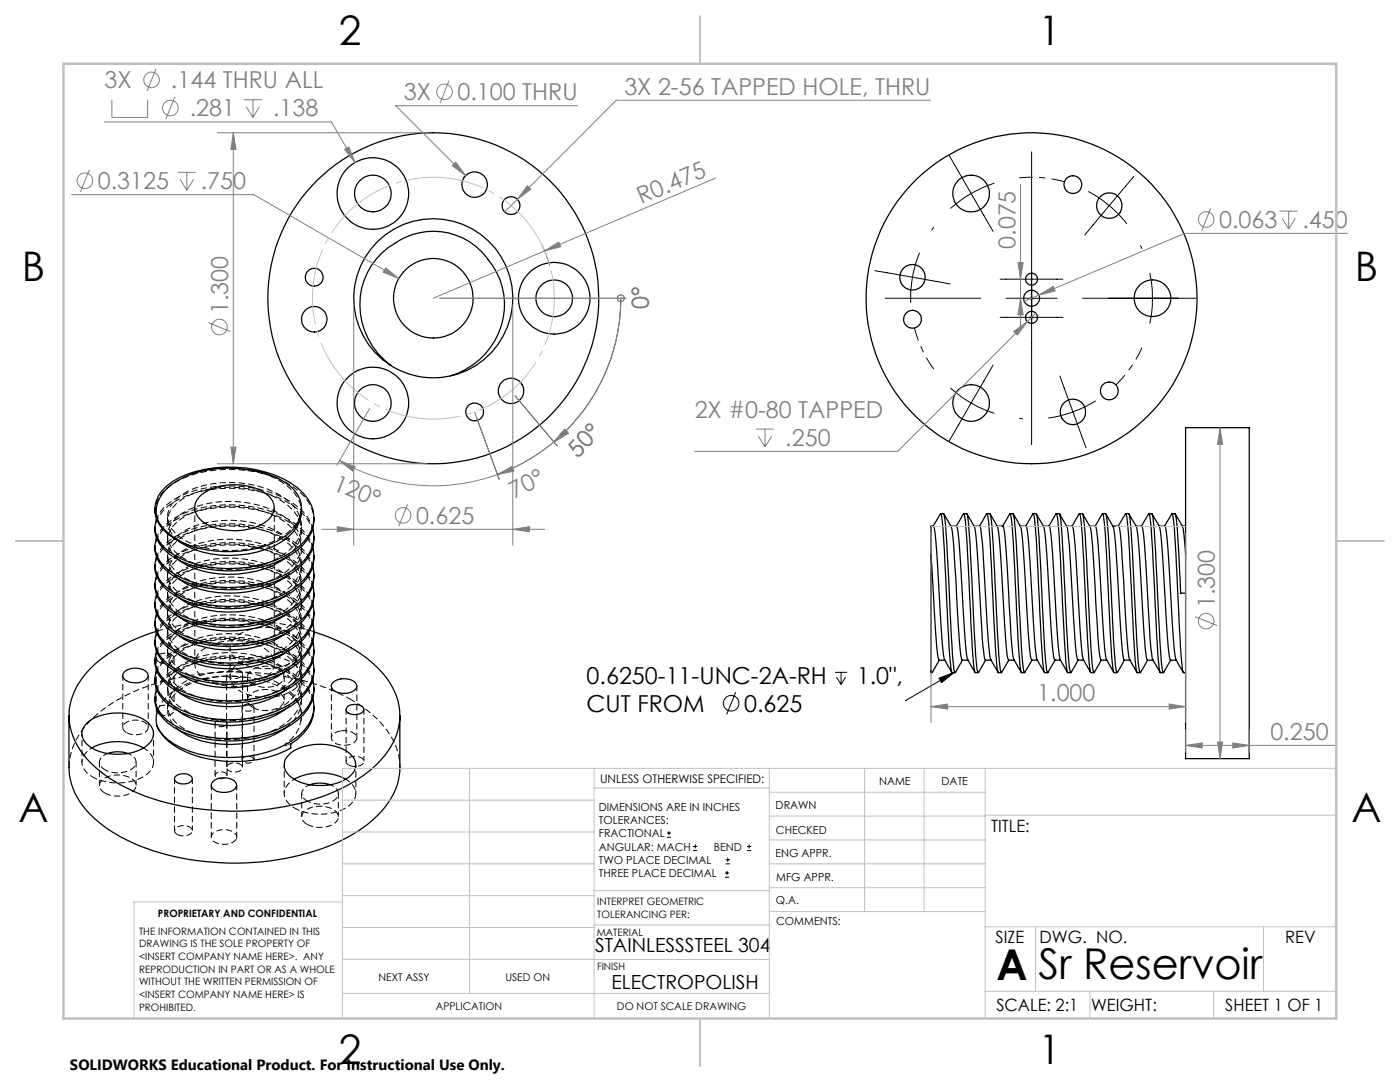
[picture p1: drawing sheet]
<svg xmlns="http://www.w3.org/2000/svg" width="279mm" height="216mm" viewBox="0 0 279 216" stroke-linecap="round" stroke-linejoin="round" font-family="sans-serif">
<g fill="none" stroke="#000" stroke-width=".25">
<path d="M76.1 50.6a15.1 15.1 0 0 1 12-4.4 13.8 13.8 0 0 1 10.3 6.9 14.6 14.6 0 0 1-10.7 22.3 16 16 0 0 1-9.7-2.5 14.8 14.8 0 0 1-1.9-22.3zM78 72.9a15.9 15.9 0 0 1-2.4-25 15.9 15.9 0 0 1 24.8 4.1 15.9 15.9 0 0 1-10.3 22.9M39.9 99.1a11.2 11.2 0 0 1 10.2-1.9 5.9 5.9 0 0 1 4.5 3.5 3.4 3.4 0 0 1-2.1 3.8 12 12 0 0 1-12.3-.6 3.1 3.1 0 0 1-.3-4.8zM236.6 85.3h12.7v66.1h-12.7zM30.9 101.4v.5M30.9 105.2v.5M30.9 109v.5M30.9 112.7v.5M30.9 116.5v.5M30.9 101.9a6.7 6.7 0 0 0 3.8 5.6l1.5 .7 2.1 .8M31.3 103.3a5.5 5.5 0 0 1 2-6.3 20.1 20.1 0 0 1 13.7-3.8 22.3 22.3 0 0 1 12.4 4.1 7.2 7.2 0 0 1 2.8 8.4 11.9 11.9 0 0 1-7 6 25.5 25.5 0 0 1-19-.2 9.5 9.5 0 0 1-4.9-4.4 4.8 4.8 0 0 1-.1-3.5M31.3 103.3a6.4 6.4 0 0 1 3.1-6.7 21.4 21.4 0 0 1 15.8-2.8 14.1 14.1 0 0 1 8.7 4.2 5.9 5.9 0 0 1-.8 8 17.2 17.2 0 0 1-10.1 4 26 26 0 0 1-9.7-1"/>
<path d="M31.3 103.3a11.1 11.1 0 0 0 7 5.7M56.9 111.4a19.9 19.9 0 0 1-15 2.9 14.1 14.1 0 0 1-6.2-2.6M56.9 115.1a20.7 20.7 0 0 1-19.9 1.3l-1.3-.9M57 118.9a20.7 20.7 0 0 1-20.1 1.2l-1.3-.9M60.2 101.3v.4a6.4 6.4 0 0 1-2.7 5.5 19.7 19.7 0 0 1-15.4 3.3 14.4 14.4 0 0 1-6.4-2.5M62.4 116.8a6.9 6.9 0 0 1-2.8 7.4 21.7 21.7 0 0 1-14.2 4.3 20 20 0 0 1-11.9-3.5 5.5 5.5 0 0 1-2.3-6.3M62.4 113a6.9 6.9 0 0 1-2.8 7.4 22 22 0 0 1-14.2 4.4 21.7 21.7 0 0 1-10.7-2.7 7.7 7.7 0 0 1-3.7-4.8l-.1-1.1 .3-1.3M62.4 109.2a6.6 6.6 0 0 1-1.7 6.4 19.4 19.4 0 0 1-13.3 5.3 22.2 22.2 0 0 1-12.7-2.6 7.5 7.5 0 0 1-3.7-4.8l-.1-1.1 .3-1.3M62.4 105.4a6.5 6.5 0 0 1-1.7 6.4 19.4 19.4 0 0 1-13.3 5.4 20.6 20.6 0 0 1-13.9-3.5 5.6 5.6 0 0 1-2.3-6.3M62.7 118.4a6.9 6.9 0 0 1-2.2 5.4 20 20 0 0 1-13.1 5.1 20.6 20.6 0 0 1-13.9-3.5 6.3 6.3 0 0 1-2.6-4.6M62.7 114.7a6.9 6.9 0 0 1-2.2 5.4 20 20 0 0 1-13.1 5.1 20.6 20.6 0 0 1-13.9-3.5 6.3 6.3 0 0 1-2.6-4.7M62.7 110.9a6.9 6.9 0 0 1-2.2 5.4 18.4 18.4 0 0 1-11 4.9 23.1 23.1 0 0 1-14.8-2.5 6.6 6.6 0 0 1-3.8-5.5"/>
<path d="M62.7 107.1a6.9 6.9 0 0 1-2.2 5.4 18.4 18.4 0 0 1-11 4.9 23.4 23.4 0 0 1-14.8-2.4 6.7 6.7 0 0 1-3.8-5.5M62.7 103.3a6.9 6.9 0 0 1-2.2 5.4 18.4 18.4 0 0 1-11 5 23.4 23.4 0 0 1-14.8-2.5 6.7 6.7 0 0 1-3.8-5.5M185.8 110.7l.7 11.5a68.9 68.9 0 0 0 .8 9.4l.1 .1M185.8 110.7v23.1M186.2 105l1.5-2.5 .1 .1a185.1 185.1 0 0 1 1.1 17.3l.3 5.9a53.5 53.5 0 0 0 .8 8.4h.6M186.3 105l.1 .1a197.4 197.4 0 0 1 1.3 18.9 39 39 0 0 0 .8 7.7l1.5 2.5M186.3 105h-.5v5.7M187.7 102.5h.6M188.3 102.5a79.7 79.7 0 0 1 1 11.8l.5 11.5a45.4 45.4 0 0 0 .8 8.4h.1M188.3 102.6a8.6 8.6 0 0 1 1.7 3l.4 4.1 .7 12.6a63.9 63.9 0 0 0 .8 9.3l1.3 .1M189.8 105h1.1a35 35 0 0 1 .8 8l.6 9.3a56.6 56.6 0 0 0 .8 9.4l1.5 2.5M190.9 105l1.4-2.5 .4 2 .3 4 .9 17.3a45.4 45.4 0 0 0 .7 8.4h.6"/>
<path d="M192.3 102.5h.6M192.9 102.5a79.7 79.7 0 0 1 1 11.8l.5 11.5a45.4 45.4 0 0 0 .8 8.4h.1M193 102.6l.7 1.2a5.1 5.1 0 0 1 1.1 3.5l1 15.2a56.5 56.5 0 0 0 .8 9.2h1.2M194.4 105h1.1a1.38 1.38 0 0 1 .3 1.3l.4 3.6 .7 12.6a53.9 53.9 0 0 0 .9 9.2l1.4 2.5M195.5 105l1.5-2.5 .3 2 .3 4 .9 17.3a46.7 46.7 0 0 0 .7 8.4h.7l1.4-2.5h1.1M197 102.5h.5M197.5 102.5h.1a79.7 79.7 0 0 1 .9 11.8l.5 11.5a45.4 45.4 0 0 0 .8 8.4h.1M197.6 102.6l.7 1.2a5.4 5.4 0 0 1 1.1 3.6l1 15.3a56.2 56.2 0 0 0 .8 9h.1M199 105h1.1l1.5-2.5 .4 2 .2 4a498.2 498.2 0 0 0 1.5 25.5l.1 .2h.7M200.1 105h.1a74 74 0 0 1 1 12l.3 5.7a47.1 47.1 0 0 0 .9 9l1.4 2.5M201.6 102.5h.5M202.1 102.5h.1a79.7 79.7 0 0 1 .9 11.8l.6 11.5a45.4 45.4 0 0 0 .7 8.4h.1"/>
<path d="M202.2 102.6l.8 1.2a5.6 5.6 0 0 1 1 3.7l1 15.3a53.4 53.4 0 0 0 .8 8.9h.1M203.6 105h1.2M204.7 105l1.5-2.5a45.7 45.7 0 0 1 .8 9.5l.7 13.8a37.4 37.4 0 0 0 .8 8.4h.6M204.8 105a78.5 78.5 0 0 1 1 12.2l.4 5.6a61 61 0 0 0 .8 8.9l1.5 2.5M206.2 102.5h.6M206.8 102.5a79.7 79.7 0 0 1 1 11.8l.5 11.5a53.5 53.5 0 0 0 .7 8.4h.1M206.8 102.6l.7 1.2a5.6 5.6 0 0 1 1.2 3.8l.9 15.4a49.2 49.2 0 0 0 .9 8.7M208.2 105h1.1l1.5-2.5a65.3 65.3 0 0 1 .9 11.4l.6 11.9a37.4 37.4 0 0 0 .8 8.4h.6M209.4 105a83.2 83.2 0 0 1 1.1 12.3l.3 5.7a56 56 0 0 0 .8 8.7l1.4 2.5M210.8 102.5h.6M211.4 102.5a75.4 75.4 0 0 1 .9 11.8l.6 11.5a53.5 53.5 0 0 0 .7 8.4h.1M211.5 102.6l.7 1.2a4.1 4.1 0 0 1 1 2.8l1 16.6a39.8 39.8 0 0 0 .9 8.5"/>
<path d="M212.9 105h1.1M214 105l1.4-2.5a65.3 65.3 0 0 1 1 11.4l.6 11.9a37.4 37.4 0 0 0 .7 8.4h.6M214 105a88 88 0 0 1 1.1 12.5l.3 5.7a51.4 51.4 0 0 0 .8 8.5l1.5 2.5M215.4 102.5h.6M216 102.5a39.2 39.2 0 0 1 .8 8l.7 15.3a53.5 53.5 0 0 0 .8 8.4h.1M216.1 102.6l.7 1.2a4.6 4.6 0 0 1 1 3l1.1 16.5a40.5 40.5 0 0 0 .8 8.4M217.5 105h1.1M218.6 105l1.4-2.5a32.6 32.6 0 0 1 .8 7.7l.7 15.6a45.4 45.4 0 0 0 .8 8.4h.6M218.6 105a29.2 29.2 0 0 1 .8 7.2l.6 11.1a47 47 0 0 0 .8 8.4l1.5 2.5M220 102.5h.6M220.6 102.5a39.2 39.2 0 0 1 .8 8l.7 15.3a53.5 53.5 0 0 0 .8 8.4h.1M220.7 102.6l.7 1.2a4.8 4.8 0 0 1 1.1 3l1 16.7a47.1 47.1 0 0 0 .8 8.2h.1"/>
<path d="M222.1 105h1.1M223.2 105l1.4-2.5a32.6 32.6 0 0 1 .8 7.7l.8 15.6a45.4 45.4 0 0 0 .7 8.4h.6M223.2 105l.1 .1a92.7 92.7 0 0 1 1 12.8l.3 5.6a45.7 45.7 0 0 0 .9 8.2l1.4 2.5M224.6 102.5h.6M226.7 105h1.1l1.5-2.5 .1 .1a267.8 267.8 0 0 1 1.3 21.3l.1 1.9a45.4 45.4 0 0 0 .8 8.4h.6M227.8 105a2.74 2.74 0 0 1 .4 1.9l1 14.9a60.9 60.9 0 0 0 .9 9.9l1.4 2.5M229.3 102.5h.6M229.9 102.5a39.2 39.2 0 0 1 .7 8l.8 15.3a42.6 42.6 0 0 0 .7 8.4h.1M229.9 102.6l.7 1.2a4.9 4.9 0 0 1 1.1 3.2l1 15a74.1 74.1 0 0 0 .8 9.6l.1 .1h1.1M231.4 105l1.2 .1a167.9 167.9 0 0 1 1.2 16.9 66.7 66.7 0 0 0 .9 9.7l1.4 2.5M232.4 105l1.5-2.5 .1 .1a185.1 185.1 0 0 1 1.1 17.3l.3 5.9a45.4 45.4 0 0 0 .8 8.4h.4M233.9 102.5h.6"/>
<path d="M234.5 102.5a39.2 39.2 0 0 1 .8 8l.3 7.9h1M234.5 102.6l.8 1.2a5.1 5.1 0 0 1 1 3.3l.3 3.6M236 105h.6M24.8 134.1a3.5 3.5 0 0 1 4.6 .2 1.33 1.33 0 0 1-1.2 1.8 3.2 3.2 0 0 1-3.6-1l-.1-.5zM30.9 120.3v.5M30.9 124.1v.4M30.9 127.8v.5M30.9 131.6v.5M30.9 135.4v.5M30.9 139.1v.5M31.2 126a30.7 30.7 0 0 0-14.1 8.4 12.3 12.3 0 0 0 .2 17 32 32 0 0 0 16 8.8 53.9 53.9 0 0 0 33.5-2.3 23.1 23.1 0 0 0 11.7-9.7 12.2 12.2 0 0 0-2.6-14.4 30.2 30.2 0 0 0-13.2-7.7M56.9 137.8a20.5 20.5 0 0 1-17.7 2.1l-1.5-.6-2-1.2"/>
<path d="M56.9 134a20.7 20.7 0 0 1-17.6 2.2l-1.5-.6-2.1-1.2M57 130.2a20.5 20.5 0 0 1-17.6 2.3l-1.5-.6-2.2-1.3M57 126.4a20.4 20.4 0 0 1-20.3 1.1l-1.1-.7M57 122.6a20.1 20.1 0 0 1-15.6 2.9 14.1 14.1 0 0 1-5.8-2.5M62.4 139.4a6.5 6.5 0 0 1-1.7 6.3 19.4 19.4 0 0 1-13.3 5.4 20.6 20.6 0 0 1-13.9-3.5l-.9-.9-1.3-1.9M62.4 135.6a6.5 6.5 0 0 1-1.7 6.4 18.1 18.1 0 0 1-11.2 5.1 23.1 23.1 0 0 1-14.8-2.4 6.6 6.6 0 0 1-3.8-5.9l.3-1.3M62.4 131.8a6.5 6.5 0 0 1-1.7 6.4 18.1 18.1 0 0 1-11.2 5.2 23.1 23.1 0 0 1-14.8-2.5 6.6 6.6 0 0 1-3.8-5.9l.3-1.3M62.4 128.1a6.5 6.5 0 0 1-1.7 6.3 18.1 18.1 0 0 1-11.2 5.2 23.4 23.4 0 0 1-14.8-2.4 6.7 6.7 0 0 1-3.8-5.9l.3-1.3M62.4 124.3a6.9 6.9 0 0 1-2.8 7.4 20.8 20.8 0 0 1-12.2 4.3 23 23 0 0 1-12.7-2.6 6.7 6.7 0 0 1-3.8-5.9l.3-1.3M62.4 120.5a6.9 6.9 0 0 1-2.8 7.5 20.8 20.8 0 0 1-12.2 4.3 23 23 0 0 1-12.7-2.7 7.7 7.7 0 0 1-3.7-4.8l-.1-1 .3-1.4M62.7 137.3a6.9 6.9 0 0 1-2.2 5.4 18.4 18.4 0 0 1-11 4.9 23.4 23.4 0 0 1-14.8-2.4 6.7 6.7 0 0 1-3.8-5.6M62.7 133.5a6.9 6.9 0 0 1-2.2 5.4 18.4 18.4 0 0 1-11 4.9 23.4 23.4 0 0 1-14.8-2.4 6.7 6.7 0 0 1-3.8-5.5"/>
<path d="M62.7 129.7a6.8 6.8 0 0 1-2.2 5.4 18.4 18.4 0 0 1-11 5 23.4 23.4 0 0 1-14.8-2.5 6.7 6.7 0 0 1-3.8-5.5M62.7 125.9a6.9 6.9 0 0 1-2.2 5.5 20 20 0 0 1-13.1 5.1 23 23 0 0 1-12.7-2.7 6.7 6.7 0 0 1-3.8-5.5M62.7 122.2a6.9 6.9 0 0 1-2.2 5.4 20 20 0 0 1-13.1 5.1 21.2 21.2 0 0 1-13.9-3.5 6.3 6.3 0 0 1-2.6-4.7M66.3 136.3a3.5 3.5 0 0 1 4.7 0 1.21 1.21 0 0 1-1 1.8 3.3 3.3 0 0 1-3.7-.8 .83 .83 0 0 1 0-1zM185.8 133.8l.1 .4h.2M185.8 133.8v.4h.2M187.4 131.7h1.2M187.5 131.7l-1.4 2.5M192.1 131.7l-1.4 2.5M196.7 131.7l-1.4 2.5M205.9 131.7h1.1M206 131.7l-1.5 2.5"/>
<path d="M210.5 131.7h1.1M210.6 131.7l-1.5 2.5M216.3 131.7h-1.1l-1.5 2.5M219.7 131.7h1.2M219.8 131.7l-1.4 2.5M224.4 131.7h1.1M224.4 131.7l-1.4 2.5M229 131.7a37.2 37.2 0 0 1-.9-8.1l-.5-9.3a62.4 62.4 0 0 0-.8-9.2l-1.6-2.6a39.2 39.2 0 0 1 .8 8l.8 15.3a42.6 42.6 0 0 0 .7 8.4h.1M229 131.7h1.1M229 131.7l-1.4 2.5M233.6 131.7l-1.4 2.5M13.8 142.8v10.3a13.8 13.8 0 0 0 5.1 10.3 36.5 36.5 0 0 0 17.4 7.8 52.7 52.7 0 0 0 31.8-3.5 21.6 21.6 0 0 0 10.8-10l.6-1.9 .3-1.8v-11.2"/>
<path d="M17.1 144.5a9.6 9.6 0 0 1 8.2-2.1 6.2 6.2 0 0 1 5.3 3.3 3.2 3.2 0 0 1-2.1 3.6 11 11 0 0 1-10.6-.3 2.85 2.85 0 0 1-.8-4.5zM18.3 149.3a11 11 0 0 1 10.3 0M21.5 150.4a5.9 5.9 0 0 1 4 0M31.5 141.7a4.8 4.8 0 0 0-.2 3.1M35 154.9a2.41 2.41 0 0 1 3.3 .3 1.26 1.26 0 0 1-1.6 1.2 1.55 1.55 0 0 1-1.9-1.1zM42.5 155.9a3.5 3.5 0 0 1 4.5 .1 1.15 1.15 0 0 1-.9 1.9 3.5 3.5 0 0 1-3.8-.7 .92 .92 0 0 1 .2-1.3zM56.9 145.3a20.6 20.6 0 0 1-19.5 1.5l-1.7-1.1M56.9 141.5a20.5 20.5 0 0 1-17.9 2.2l-1.5-.6-1.8-1.2M57.9 150.4a10.5 10.5 0 0 1 12 0 2.85 2.85 0 0 1-.5 4.8 10.8 10.8 0 0 1-11.1 0 2.85 2.85 0 0 1-.4-4.8zM58.7 155.5a11 11 0 0 1 10.3 0M61.8 156.6a5.9 5.9 0 0 1 4.1 0M62.7 141a6.9 6.9 0 0 1-2.2 5.4l-1.1 1.1-1.4 .9v.9a25 25 0 0 1-22.4 0 9.4 9.4 0 0 1-4.3-4.5"/>
<path d="M69.3 141.1a2.41 2.41 0 0 1 3.3 .2v.2a1.65 1.65 0 0 1-2 1.1l-1-.3a.75 .75 0 0 1-.3-1.2z"/>
<circle cx="74.4" cy="38.6" r="3.7"/>
<circle cx="74.4" cy="38.6" r="7.1"/>
<circle cx="94.7" cy="36.8" r="2.55"/>
<circle cx="193.8" cy="38.6" r="3.7"/>
<circle cx="214.1" cy="36.8" r="1.77"/>
<circle cx="62.7" cy="55.3" r="1.77"/>
<circle cx="86.5" cy="59.5" r="7.9"/>
<circle cx="86.5" cy="59.5" r="33"/>
<circle cx="102" cy="41" r="1.78"/>
<circle cx="110.6" cy="59.5" r="3.7"/>
<circle cx="110.6" cy="59.5" r="7.1"/>
<circle cx="182.1" cy="55.3" r="2.54"/>
<circle cx="205.9" cy="55.7" r="1.2"/>
<circle cx="205.9" cy="59.5" r="33"/>
<circle cx="205.9" cy="59.5" r="1.58"/>
<circle cx="221.4" cy="41" r="2.54"/>
<circle cx="230" cy="59.5" r="3.7"/>
<circle cx="62.7" cy="63.7" r="2.54"/>
<circle cx="102" cy="78" r="2.54"/>
<circle cx="182.1" cy="63.7" r="1.78"/>
<circle cx="205.9" cy="63.3" r="1.2"/>
<circle cx="221.4" cy="78" r="1.77"/>
<circle cx="74.4" cy="80.4" r="3.7"/>
<circle cx="74.4" cy="80.4" r="7.1"/>
<circle cx="94.7" cy="82.2" r="1.78"/>
<circle cx="193.8" cy="80.4" r="3.7"/>
<circle cx="214.1" cy="82.2" r="2.55"/>
</g>
<g fill="none" stroke="#000" stroke-width=".2" stroke-dasharray="1.3 .6" stroke-dashoffset=".4" stroke-linecap="butt">
<path d="M62.4 116.7a10.4 10.4 0 0 0-5.9-6.1 25.3 25.3 0 0 0-20.6-.2 9 9 0 0 0-4.7 4.5M62.4 113a10.4 10.4 0 0 0-5.9-6.2 25.3 25.3 0 0 0-20.6-.2 9 9 0 0 0-4.7 4.5M62.4 109.2a10.4 10.4 0 0 0-5.9-6.2 25.3 25.3 0 0 0-20.6-.2 9 9 0 0 0-4.7 4.5M62.4 105.4a10.4 10.4 0 0 0-5.9-6.1 25.3 25.3 0 0 0-20.6-.3 9 9 0 0 0-4.7 4.6M47.9 133.8a.74 .74 0 0 1 .5 .9 .74 .74 0 0 1-.7 .5 1.97 1.97 0 0 1-2.5-.6 1.38 1.38 0 0 1 1.8-1l.9 .2M49.1 135.2a19.1 19.1 0 0 0-13 2.3 4.7 4.7 0 0 0-2.3 5.8l.5 1 1.4 1.4M62.4 139.4a10.4 10.4 0 0 0-5.9-6.2 25.3 25.3 0 0 0-20.6-.2 9 9 0 0 0-4.7 4.5M62.4 135.6a10.4 10.4 0 0 0-5.9-6.2 25.3 25.3 0 0 0-20.6-.2 9 9 0 0 0-4.7 4.5M62.4 131.8a10.4 10.4 0 0 0-5.9-6.2 25.3 25.3 0 0 0-20.6-.2 9 9 0 0 0-4.7 4.6M62.4 128.1a10.4 10.4 0 0 0-5.9-6.2 25.3 25.3 0 0 0-20.6-.2 9 9 0 0 0-4.7 4.5M62.4 124.3a10.4 10.4 0 0 0-5.9-6.2 25.3 25.3 0 0 0-20.6-.2 9 9 0 0 0-4.7 4.5M62.4 120.5a10.4 10.4 0 0 0-5.9-6.2 25.3 25.3 0 0 0-20.6-.2 9 9 0 0 0-4.7 4.6"/>
<path d="M47.9 152.5a.74 .74 0 0 1 .5 .8 .74 .74 0 0 1-.7 .6 1.97 1.97 0 0 1-2.5-.7 1.38 1.38 0 0 1 1.8-1l.9 .3"/>
</g>
<path d="M57 118.9a6.1 6.1 0 0 0 1.8-9.2 14.6 14.6 0 0 0-8.7-4.5 19.8 19.8 0 0 0-13.7 1.9 5.6 5.6 0 0 0-3 4.7 5.2 5.2 0 0 0 2.3 3.7M49.1 135.2a20.7 20.7 0 0 0-15 3.1 7.7 7.7 0 0 0-2.6 3.4M57 134a6.3 6.3 0 0 0 2.7-7.7 11.3 11.3 0 0 0-7.1-5.4 21 21 0 0 0-15.8 1 6.1 6.1 0 0 0-3.4 4.6 5 5 0 0 0 2.3 4.1M57 130.2a6.3 6.3 0 0 0 2.7-7.8 11.5 11.5 0 0 0-7.3-5.3 20.9 20.9 0 0 0-15.7 1.1 5.9 5.9 0 0 0-3.3 4.7 5.1 5.1 0 0 0 2.3 3.9M57 126.4a6.3 6.3 0 0 0 2.6-7.8 11.7 11.7 0 0 0-7.3-5.4 20.8 20.8 0 0 0-15.7 1.3 5.8 5.8 0 0 0-3.2 4.7 5.1 5.1 0 0 0 2.2 3.8M57.1 122.6a6.2 6.2 0 0 0 2.5-7.9 11.9 11.9 0 0 0-7.5-5.3 20.7 20.7 0 0 0-15.6 1.4 5.7 5.7 0 0 0-3.1 4.7 5.2 5.2 0 0 0 2.3 3.7M13.8 153.1a13.8 13.8 0 0 1 4.9-10 36.4 36.4 0 0 1 18.8-8.2 52.8 52.8 0 0 1 30.3 3.5l2.4 1.3" fill="none" stroke="#000" stroke-width=".2" stroke-dasharray="1.3 .6" stroke-dashoffset=".1" stroke-linecap="butt"/>
<g fill="none" stroke="#000" stroke-width=".2" stroke-dasharray="1.3 .6" stroke-linecap="butt">
<path d="M56.9 111.4a6.5 6.5 0 0 0 3-7.2 10.3 10.3 0 0 0-6.5-5.7 21.4 21.4 0 0 0-16 .5 6.8 6.8 0 0 0-3.9 4.4 4.7 4.7 0 0 0 2.2 4.6M56.9 115.1a6.6 6.6 0 0 0 3-7 10.1 10.1 0 0 0-6.4-5.7 21.5 21.5 0 0 0-15.9 .3 7 7 0 0 0-4.1 4.4 4.7 4.7 0 0 0 2.2 4.6M31.7 132.1a2.33 2.33 0 0 0 3-.5 1.35 1.35 0 0 0-1.7-1.3 1.45 1.45 0 0 0-1.8 1.2l.5 .6M55.4 133.4a5.2 5.2 0 0 0-5.7 .8 1.54 1.54 0 0 0 .8 2.3M56.9 137.7a6.4 6.4 0 0 0 2.9-7.5 11.1 11.1 0 0 0-7.1-5.5 21.1 21.1 0 0 0-15.8 .9 6.2 6.2 0 0 0-3.5 4.6 4.9 4.9 0 0 0 2.3 4.1M20.9 158.2a5.3 5.3 0 0 0 5.9-.5 1.56 1.56 0 0 0-.9-2.6 5.2 5.2 0 0 0-5.8 .9 1.54 1.54 0 0 0 .8 2.2M25.2 146.2a3.6 3.6 0 0 0 4.2-.5 1.26 1.26 0 0 0-1.1-1.8 3.3 3.3 0 0 0-3.7 .8 1.09 1.09 0 0 0 .6 1.5M31.7 142.5a2.33 2.33 0 0 0 3-.6 1.35 1.35 0 0 0-1.7-1.2 1.45 1.45 0 0 0-1.8 1.2l.5 .6M50.5 141.2a5.3 5.3 0 0 0 5.8-.6 1.56 1.56 0 0 0-.9-2.5 5.2 5.2 0 0 0-5.7 .8 1.54 1.54 0 0 0 .8 2.3M56.9 145.3a6.4 6.4 0 0 0 2.9-7.4 10.7 10.7 0 0 0-6.8-5.6 21.3 21.3 0 0 0-15.8 .8 6.5 6.5 0 0 0-3.7 4.5 4.8 4.8 0 0 0 2.2 4.3M56.9 141.5a6.4 6.4 0 0 0 2.9-7.4 10.9 10.9 0 0 0-6.9-5.6 21.2 21.2 0 0 0-15.8 .8 6.3 6.3 0 0 0-3.7 4.6 4.9 4.9 0 0 0 2.3 4.2M60 144.1a6.1 6.1 0 0 0-2.5-6.5 19.8 19.8 0 0 0-15.4-3.3 11.9 11.9 0 0 0-7.9 4 4.3 4.3 0 0 0 .9 5.9 15.7 15.7 0 0 0 10.9 3.4 18.9 18.9 0 0 0 11.6-3.8 5.9 5.9 0 0 0 .9-9 16.2 16.2 0 0 0-11-4.5 18.6 18.6 0 0 0-11.5 2.6 4.7 4.7 0 0 0-2.2 5.8 9.8 9.8 0 0 0 6.9 4.5 21.3 21.3 0 0 0 15.8-2.3 6.8 6.8 0 0 0 3.6-6.6 8.9 8.9 0 0 0-5.6-6.1 21.1 21.1 0 0 0-17.4 .2 6.3 6.3 0 0 0-3.7 4.6 5.2 5.2 0 0 0 3 4.7 20.1 20.1 0 0 0 15.5 1.5 12.1 12.1 0 0 0 7.6-5.3 5.7 5.7 0 0 0-1.2-6.8 18 18 0 0 0-13-4.4 16.6 16.6 0 0 0-9.5 2.8 4.5 4.5 0 0 0-1.3 6.8 12.9 12.9 0 0 0 8.2 3.8 20.6 20.6 0 0 0 14-2.9 6.4 6.4 0 0 0 3-7.8 11.3 11.3 0 0 0-7.1-5.5 21 21 0 0 0-15.8 1.1 6.1 6.1 0 0 0-3.4 4.6 5.4 5.4 0 0 0 3.2 4.7 20.6 20.6 0 0 0 20.2-.9 6.4 6.4 0 0 0 2.9-7.9 11.5 11.5 0 0 0-7.3-5.4 20.9 20.9 0 0 0-15.7 1.2 5.9 5.9 0 0 0-3.3 4.6 5.5 5.5 0 0 0 3.3 4.7 20.6 20.6 0 0 0 20.3-1.1 6.3 6.3 0 0 0 2.6-7.9 11.7 11.7 0 0 0-7.3-5.3 20.8 20.8 0 0 0-15.7 1.3 5.8 5.8 0 0 0-3.2 4.6 5.6 5.6 0 0 0 3.4 4.7 20.6 20.6 0 0 0 20.3-1.3 6.2 6.2 0 0 0 2.5-7.8 11.9 11.9 0 0 0-7.5-5.3 20.7 20.7 0 0 0-15.6 1.4 5.7 5.7 0 0 0-3.1 4.7 5.7 5.7 0 0 0 3.5 4.5 20.6 20.6 0 0 0 20.3-1.3 6.2 6.2 0 0 0 2.3-7.9 12.1 12.1 0 0 0-7.5-5.2 21.3 21.3 0 0 0-14.3 .8 7.2 7.2 0 0 0-4.2 4.4 4.8 4.8 0 0 0 2.3 4.8 19.2 19.2 0 0 0 15.3 2.1 13.3 13.3 0 0 0 8.1-5 5.8 5.8 0 0 0-1.5-7.9 19.5 19.5 0 0 0-15.3-3.6 12.4 12.4 0 0 0-8 3.9 4.2 4.2 0 0 0 .5 5.9 14.4 14.4 0 0 0 8.8 3.5 19.7 19.7 0 0 0 13.7-3.5 6.1 6.1 0 0 0 2-8 12.5 12.5 0 0 0-7.8-5.1 21.1 21.1 0 0 0-14.2 1 6.8 6.8 0 0 0-3.9 4.5 4.9 4.9 0 0 0 2.5 4.8 19.6 19.6 0 0 0 15.4 1.9 12.8 12.8 0 0 0 7.9-5.1l.7-1.5"/>
<path d="M60.2 142.8v-.1M68 145.8a1.73 1.73 0 0 0-1.8 1.6 2.99 2.99 0 0 0 3.8 1.1 1.21 1.21 0 0 0 1.1-.7 1.21 1.21 0 0 0-.3-1.3l-1-.6-1.8-.1M69.6 152.7a2.33 2.33 0 0 0 3-.6 1.35 1.35 0 0 0-1.7-1.2 1.45 1.45 0 0 0-1.8 1.2l.5 .6M35.4 166.5a2.33 2.33 0 0 0 3-.5 1.35 1.35 0 0 0-1.7-1.3 1.45 1.45 0 0 0-1.9 1.2l.6 .6M47.2 167.4a1.45 1.45 0 0 0-1.5-1.7 3 3 0 0 0-3.5 1.1 1.62 1.62 0 0 0 1.7 1.6 3.2 3.2 0 0 0 3.3-1M61.3 164.5a5.3 5.3 0 0 0 5.9-.6 1.56 1.56 0 0 0-.9-2.5 5.2 5.2 0 0 0-5.8 .8 1.54 1.54 0 0 0 .8 2.3"/>
</g>
<path d="M60.2 102.1a7.1 7.1 0 0 0-3.9-5.9 18.2 18.2 0 0 0-7.2-2.5M48 132.2a10.8 10.8 0 0 0 11-.6 2.85 2.85 0 0 0-.4-4.9 10.6 10.6 0 0 0-11.5 .4 2.85 2.85 0 0 0 .4 4.8l.5 .3M48 138a10.8 10.8 0 0 0 11-.7 2.85 2.85 0 0 0-.4-4.9 10.6 10.6 0 0 0-11.5 .4 2.85 2.85 0 0 0 .4 4.8l.5 .4M50.5 136.5a5.3 5.3 0 0 0 5.8-.5 1.55 1.55 0 0 0-.8-2.5M18.4 149.2a3 3 0 0 0-1.6 4.4l.7 .7 .9 .7M56.8 148.5l1.2 .7M56.8 148.5a7 7 0 0 0 3.2-4.4M58.7 155.5a3 3 0 0 0-1.5 4.3l.7 .8 .9 .7" fill="none" stroke="#000" stroke-width=".2" stroke-dasharray="1.3 .6" stroke-dashoffset=".7" stroke-linecap="butt"/>
<g fill="none" stroke="#000" stroke-width=".2" stroke-dasharray="1.3 .6" stroke-dashoffset=".6" stroke-linecap="butt">
<path d="M62.7 118.9a8.4 8.4 0 0 0-4.4-6.8 24.9 24.9 0 0 0-22.1-1.4 8.1 8.1 0 0 0-5.2 5.7v.6M62.7 115.1a8.4 8.4 0 0 0-4.4-6.8 24.9 24.9 0 0 0-22.1-1.4 8.1 8.1 0 0 0-5.2 5.8v.5M62.7 111.3a8.4 8.4 0 0 0-4.4-6.7 24.9 24.9 0 0 0-22.1-1.5 8.1 8.1 0 0 0-5.2 5.8v.5M62.7 107.6a8.4 8.4 0 0 0-4.4-6.8 24.9 24.9 0 0 0-22.1-1.4 8.1 8.1 0 0 0-5.2 5.7v.6M62.7 103.8a8.4 8.4 0 0 0-4.4-6.8 24.9 24.9 0 0 0-22.1-1.4 8.1 8.1 0 0 0-5.2 5.7v.6M41.2 135.6a12.2 12.2 0 0 0 11.9-.4 3.2 3.2 0 0 0 .1-5.5 11.8 11.8 0 0 0-12.9 .1 3.2 3.2 0 0 0 .4 5.5l.5 .3M45.9 129.3v5.7M60.2 135v-5.7M62.7 137.7a8.4 8.4 0 0 0-4.4-6.8 24.9 24.9 0 0 0-22.1-1.4 8.1 8.1 0 0 0-5.2 5.8v.5M62.7 133.9a8.4 8.4 0 0 0-4.4-6.7 24.9 24.9 0 0 0-22.1-1.4 8.1 8.1 0 0 0-5.2 5.7v.6M62.7 130.2a8.4 8.4 0 0 0-4.4-6.8 24.9 24.9 0 0 0-22.1-1.4 8.1 8.1 0 0 0-5.2 5.7v.6M62.7 126.4a8.4 8.4 0 0 0-4.4-6.8 24.9 24.9 0 0 0-22.1-1.4 8.1 8.1 0 0 0-5.2 5.8v.5"/>
<path d="M62.7 122.6a8.4 8.4 0 0 0-4.4-6.7 24.9 24.9 0 0 0-22.1-1.4 8.1 8.1 0 0 0-5.2 5.7v.5M16.4 146.4v5.7M30.6 152.1v-5.7M45 143.8a.56 .56 0 0 1 .3 .7 .56 .56 0 0 1-.6 .4 1.33 1.33 0 0 1-1.8-.6 1.34 1.34 0 0 1 1.9-.6M56.7 152.6v5.7M58 148.4l-1.2 .1M62.7 141.5a8.4 8.4 0 0 0-4.4-6.8 24.9 24.9 0 0 0-22.1-1.4 8.1 8.1 0 0 0-5.2 5.8v.5M71 158.3v-5.7"/>
</g>
<path d="M38.9 101.3v31.1M54.7 132.4v-31.1M18.4 155a10.8 10.8 0 0 0 11.1-.7 2.85 2.85 0 0 0-.4-4.8l-.5-.3M21.5 150.3a1.74 1.74 0 0 0-1.2 2.8l.6 .5M44.1 143.5l-.6 .2M44.8 143.7l-.7-.2M49.5 140.4l-.6 .2M50.1 140.6l-.6-.2M60 144.1a5.6 5.6 0 0 0-2.7-6.2 16.9 16.9 0 0 0-8.2-2.7M61.9 156.6a1.74 1.74 0 0 0-1.2 2.7l.6 .5M58.8 161.3a10.8 10.8 0 0 0 11.1-.7 2.85 2.85 0 0 0-.5-4.9l-.4-.2" fill="none" stroke="#000" stroke-width=".2" stroke-dasharray="1.3 .6" stroke-dashoffset=".3" stroke-linecap="butt"/>
<path d="M31.2 126a54.9 54.9 0 0 1 31.5 .1M45.2 134.5v18.6M48.4 153.1v-18.6" fill="none" stroke="#000" stroke-width=".2" stroke-dasharray="1.3 .6" stroke-dashoffset="-.1" stroke-linecap="butt"/>
<g fill="none" stroke="#000" stroke-width=".2" stroke-dasharray="1.3 .6" stroke-dashoffset=".5" stroke-linecap="butt">
<path d="M33.4 118.2v.9M33.4 114.4v.9M33.4 110.6v1M33.4 106.8v1M33.4 103.1v.9M60.2 117.2v-.9M60.2 113.4v-.9M60.2 109.7v-1M60.2 105.9v-.9M33.4 137v1M33.4 133.2v1M33.4 129.5v.9"/>
<path d="M33.4 125.7v.9M33.4 121.9v1M60.2 139.8v-.9M60.2 136.1v-1M60.2 132.3v-.9M60.2 128.5v-.9M60.2 124.8v-1M60.2 121v-1M70.2 139.7a19.2 19.2 0 0 1 9 9.6 11.4 11.4 0 0 1 .6 3.8M20.9 153.6a5.3 5.3 0 0 0 5.9-.6 1.56 1.56 0 0 0-.9-2.5l-.4-.2M33.4 140.8v.9M45 154.2a.56 .56 0 0 1 .3 .7 .56 .56 0 0 1-.6 .4 1.33 1.33 0 0 1-1.8-.6 1.38 1.38 0 0 1 2.1-.5"/>
<path d="M50.3 140.7a.56 .56 0 0 1 .4 .7 .56 .56 0 0 1-.6 .4 1.33 1.33 0 0 1-1.8-.6 1.38 1.38 0 0 1 2-.5M50.3 151.1a.56 .56 0 0 1 .4 .6 .56 .56 0 0 1-.6 .5 1.33 1.33 0 0 1-1.8-.6 1.38 1.38 0 0 1 2-.5M61.3 159.8a5.3 5.3 0 0 0 5.9-.5 1.56 1.56 0 0 0-.9-2.6l-.4-.1"/>
</g>
<g fill="none" stroke="#000" stroke-width=".2" stroke-dasharray="1.3 .6" stroke-dashoffset=".2" stroke-linecap="butt">
<path d="M24.5 134.8v10.3M31.2 131.4v10.3M49.4 135v4.7M56.7 139.7v-4.7M66.1 136.9v10.4M19.8 152.1v4.6M27.2 156.7v-4.6M29.6 145.1v-10.3M34.7 141.7v-10.3M34.8 155.4v10.4M42.2 156.6v10.4M42.9 144.3v10.4"/>
<path d="M45.3 154.7v-10.4M48.3 141.2v10.4M50.7 151.6v-10.4M60.2 158.3v4.7M69.1 141.6v10.3M71.2 147.3v-10.4M72.6 151.9v-10.3M38.4 165.8v-10.4M47.2 167v-10.4M67.5 163v-4.7"/>
</g>
<g fill="none" stroke="#808080" stroke-width=".2">
<path d="M22.3 19.9v3.5h7.2v-3.5M31.2 13.7l-1.8 4.5M34.9 19.3l-1.8 4.5M48.7 19.9h3.5M50.5 19.9v3.5M89.6 16.1l-1.8 4.4M14.3 38.8h36.4l28.9 16.8M17.9 33.8l-1.8 4.5M20.8 24.3h45.3l4.7 8.1M35.5 34.4h3.6M36 35.8l1.3 2.2M37.3 34.4v3.6"/>
<path d="M38.6 35.8l-1.3 2.2M43.4 26.5h41.8M46.6 26.5l.5 3.3h-1zM46.6 26.5v66M49.1 21.3l1.4 2.1M51.8 21.3l-1.3 2.1M68.8 29.8l.8-.5 1.2 3.1zM90.2 33.1l.7-.8 2 2.7zM105.2 37.1l.7 .7-2.6 2zM115.3 21.1h-36.3l13.9 13.9M142.8 35.5l-56.3 24M185.7 20h-62.7l-22.3 22.3"/>
<path d="M203.7 36.8v29.1M77 53.4l2.6 2.2-3.1-1.3zM87.7 59.5h37.2M108.2 48.9l.8 2 .7 2.2M108.7 50.1l2.8-1.8 .4 .9zM123.9 59.5a37.4 37.4 0 0 1-13.4 28.7M123.9 59.5h.1M203.2 52.4h1l-.5 3.3zM203.7 59.5l.5 3.3h-1zM207.3 58.9l2.9-1.8 .4 1zM207.3 58.9l-2.9 1.2M241.6 41.6l-1.8 4.4"/>
<path d="M255.4 42.1h3.6M255.9 43.6l1.3 2.1M257.2 42.1v3.6M258.5 43.6l-1.3 2.1M269 46.6h-32.6l-29.1 12.3M41.6 64.4l4.4 1.7M70.6 60.8v48M102.3 60.8v48M102.8 79l8.4 10M202.3 66.1l2.7-1.9-1.9 2.7zM206.7 62.5l-27.6 27.6h-40.5M43.4 92.5h41.8"/>
<path d="M46.1 89.2h1l-.5 3.3zM67.8 91.9l3.1 1.2-.5 .9zM73.8 81.5l-6.6 11.3M94.7 82.2l4.9 13.4-4.5-12.2M99.3 94.7l2.9-1.6 .4 .9zM110.5 88.2a37.4 37.4 0 0 1-42.7 3.7M110.5 88.2l-.6 .5a36.7 36.7 0 0 1-10.6 6M112.7 85.7l.7 .7-2.9 1.8zM150.9 85.6h3.5M151.3 87l1.4 2.2M152.7 85.6v3.6M154 87l-1.3 2.2"/>
<path d="M243.5 85.3l.5 3.4h-1zM243.5 85.3v66.1M64.2 105.6h44.5M67.3 105.1l3.3 .5-3.3 .5zM81.4 100.6l-1.8 4.5M102.3 105.6l3.4-.5v1zM185.8 106.4v37.8M236.6 106.4v37.8M238.5 123l4.4 1.8M185.8 141l3.3-.5v1zM185.8 141h50.8M233.3 140.5l3.3 .5-3.3 .5z"/>
<path d="M236.6 148.7l3.3-.5v1.1zM236.6 145.6v4.5M236.6 148.7h29.9M243 148.1h1l-.5 3.3zM246 148.2l3.3 .5-3.3 .6zM249.3 145.6v4.5"/>
<circle cx="30.3" cy="15.9" r="1.55"/>
<circle cx="88.7" cy="18.3" r="1.56"/>
<circle cx="17" cy="36.1" r="1.56"/>
<circle cx="34" cy="21.5" r="1.55"/>
<circle cx="123.9" cy="59.5" r=".69"/>
<circle cx="240.7" cy="43.8" r="1.55"/>
<circle cx="43.8" cy="65.3" r="1.56"/>
<circle cx="80.4" cy="102.8" r="1.55"/>
<circle cx="240.7" cy="123.9" r="1.56"/>
</g>
<g fill="none" stroke="#000" stroke-width=".2">
<path d="M189.4 31l4.4 7.6M193.8 38.6l4.4 7.6M193.8 38.6l-1.6 1-2.5 2M198.4 36.5l-2.3 1-2.3 1.1M205.9 30.3v19.1M217.2 38.2l2.7 1.7 1.5 1.1M226.3 35.2l-4.9 5.8M174.6 54l7.5 1.3M176.7 59.5h19M182.1 55.3l7.5 1.4M182.1 55.3l-.3 2.6v2.5M183.5 50.4l-.8 2.4-.6 2.5"/>
<path d="M199.6 55.7h12.5M200.8 59.5h10.2M205.9 49.4v20.2M216 59.5h22.7M221.4 41l-4.9 5.9M221.4 41l1.8 1.8 1.7 1.9M229.5 54.5a24.3 24.3 0 0 1 0 10.1M189.7 77.4l2.5 2 1.6 1M198.2 72.8l-4.4 7.6M199.6 63.3h12.5M205.9 69.7v19M211.5 75l2.6 7.2"/>
<path d="M218.7 80l-2.2 1.2-2.4 1M193.8 80.4l-4.4 7.6M193.8 80.4l1.7 .9 2.9 1.2M214.1 82.2l2.6 7.2M214.1 82.2l-2.4 .7-2.5 .5M146.8 138.1l-1.8 4.5M166.7 134.2h2.4M166.9 135.1l1 1.5M167.9 134.2v2.4M168.7 135.1l-.8 1.5M180.7 139.8h.1M187.4 135.3l3.1-1.2-2.6 2.1z"/>
<path d="M190.5 134.1l-9.8 5.7M133.1 167.1h.8M133.1 166.2h.8M133.5 165.8v.9M138.3 169.7h.8M138.3 168.9h.8M138.7 168.5v.8M144.7 175h.8M144.7 174.2h.8M144.8 172.4h.9M144.8 171.6h.9M145.1 173.8v.8"/>
<path d="M145.2 171.1v.9M149.1 169.7h.8M149.1 168.9h.8M149.5 168.5v.8"/>
<circle cx="145.9" cy="140.3" r="1.55"/>
</g>
<path d="M212.5 36.3a24.1 24.1 0 0 0-9.1-.8M182.5 65.4a24.1 24.1 0 0 0 3.8 8.2M222.7 76.8a24.1 24.1 0 0 0 5.2-7.4" fill="none" stroke="#000" stroke-width=".2" stroke-dasharray="15.2 1.3 1.3 1.3" stroke-dashoffset="12.6" stroke-linecap="butt"/>
<path d="M186.3 45.4l-.4 .6M227.9 49.6l-.3-.6M203.4 83.5l.8 .1" fill="none" stroke="#000" stroke-width=".2" stroke-dasharray="15.2 1.3 1.3 1.3" stroke-linecap="butt"/>
<path d="M109.6 52.4a24.1 24.1 0 0 0-40.4-9.7 24.1 24.1 0 0 0 11 40.1 24.1 24.1 0 0 0 29.7-29l-.3-1.4" fill="none" stroke="#c0c0c0" stroke-width=".2" stroke-dasharray="15.2 1.3 1.3 1.3" stroke-dashoffset="-1.5" stroke-linecap="butt"/>
<g fill="none" stroke="#c0c0c0" stroke-width=".2">
<path d="M205.4 59.5h1M205.5 59.2l.7 .7M205.9 59v1M206.2 59.2l-.7 .7M205.4 63.3h1M205.5 63l.7 .7M205.9 62.8v1M206.2 63l-.7 .7M68.3 159.7h50.3M93.7 153.3v44.9M118.6 153.3v49.9M118.6 157.2h34.9"/>
<path d="M153.5 153.3v49.9M153.5 158.1h43.1M172.5 153.3v28.6M184.4 153.3v28.6M196.6 153.3v49.9M266.7 153.3h-198.4v49.9M68.3 178.7h50.3M68.3 172.4h50.3M68.3 166h50.3M68.3 180h-41.6v23.2M118.6 177.7h35M153.5 167.6h43.1"/>
<path d="M153.5 162.8h43.1M153.5 172.4h43.1M153.5 177.1h43.1M196.6 162.7h70.1M68.3 198.2h85.2M68.3 191.4l85.2 .1M68.3 185.1h50.3M118.6 184.6h35M153.6 181.9h43M196.6 197.8h70.1M196.6 184.9h70.1M206.7 184.9v12.9"/>
<path d="M217.5 197.8v5.4M242.2 197.8v5.4M252.2 184.9v12.9"/>
</g>
<path d="M236.6 105.1h-50.8" fill="none" stroke="#c0c0c0" stroke-width=".2" stroke-dasharray="15.2 1.3 1.3 1.3" stroke-dashoffset="1.3" stroke-linecap="butt"/>
<path d="M139.7 3.2v9.5M3.1 107.9h9.6M266.7 107.9h9.5M139.7 203.2v9.6" fill="none" stroke="#c0c0c0" stroke-width=".25"/>
<path d="M12.7 12.7h254v190.5h-254z" fill="none" stroke="#c0c0c0" stroke-width=".5"/>
<path d="M187.4 135.3l3.1-1.2-2.6 2.1z" fill="#000"/>
<g fill="#808080">
<path d="M108.7 50.1l2.8-1.8 .4 .9z"/>
<path d="M67.8 91.9l3.1 1.2-.5 .9z"/>
<path d="M99.3 94.7l2.9-1.6 .4 .9z"/>
<path d="M67.3 105.1l3.3 .5-3.3 .5zM102.3 105.6l3.4-.5v1zM77 53.4l-.5 .9 3.1 1.3zM90.9 32.3l-.7 .8 2.7 1.9zM68.8 29.8l2 2.6-1.2-3.1zM105.2 37.1l-1.9 2.7 2.6-2zM207.3 58.9l3.3-.8-.4-1zM202.3 66.1l.8 .8 1.9-2.7zM236.6 148.7l3.3-.5v1.1zM246 148.2l3.3 .5-3.3 .6z"/>
<path d="M46.6 26.5l.5 3.3h-1zM46.1 89.2h1l-.5 3.3zM203.2 52.4h1l-.5 3.3zM203.7 59.5l.5 3.3h-1zM243.5 85.3l.5 3.4h-1zM243 148.1h1l-.5 3.3z"/>
<path d="M233.3 140.5l3.3 .5-3.3 .5zM185.8 141l3.3-.5v1z"/>
<path d="M112.7 85.7l.7 .7-2.9 1.8zM112.7 85.7l.7 .7-2.9 1.8z"/>
</g>
<g font-size="8.5">
<text x="198.9" y="195.5">A</text>
<text x="207.3" y="195.4">Sr Reservoir</text>
</g>
<g font-size="8.1">
<text x="67.6" y="8.9">2</text>
<text x="207.3" y="8.9">1</text>
<text x="4.4" y="56.2">B</text>
<text x="270.4" y="56.2">B</text>
<text x="3.7" y="164.1">A</text>
<text x="269.7" y="164.1">A</text>
<text x="67.6" y="212.4">2</text>
<text x="207.3" y="212.4">1</text>
</g>
<g font-size="4.7" fill="#808080">
<text x="20.8" y="17.6">3X</text>
<text x="34.1" y="17.6">.144 THRU ALL</text>
<text x="37.9" y="23.2">.281</text>
<text x="54.5" y="23.2">.138</text>
<text x="80.6" y="20">3X</text>
<text x="91.3" y="20">0.100 THRU</text>
<text x="124.6" y="19">3X 2-56 TAPPED HOLE, THRU</text>
<text x="19.5" y="37.8">0.3125</text>
<text x="40.1" y="37.8">.750</text>
<text x="128" y="40.8" transform="rotate(-23 128 40.8)">R0.475</text>
<text x="243.3" y="45.5">0.063</text>
<text x="259.9" y="45.5">.450</text>
<text x="202.7" y="49.7" transform="rotate(-90 202.7 49.7)">0.075</text>
<text x="45.5" y="62.7" transform="rotate(-90 45.5 62.7)">1.300</text>
<text x="129.5" y="61.7" transform="rotate(-90 129.5 61.7)">0°</text>
<text x="138.6" y="83.4">2X #0-80 TAPPED</text>
<text x="156.7" y="89">.250</text>
<text x="115.3" y="91.6" transform="rotate(-47 115.3 91.6)">50°</text>
<text x="66.2" y="97.7" transform="rotate(22 66.2 97.7)">120°</text>
<text x="102.6" y="99.5" transform="rotate(-27 102.6 99.5)">70°</text>
<text x="83" y="104.5">0.625</text>
<text x="242.4" y="121.3" transform="rotate(-90 242.4 121.3)">1.300</text>
<text x="207" y="140">1.000</text>
<text x="253.5" y="147.7">0.250</text>
</g>
<g font-size="4.7">
<text x="117.1" y="136.5">0.6250-11-UNC-2A-RH</text>
<text x="171" y="136.5">1.0&quot;,</text>
<text x="117.1" y="142.1">CUT FROM</text>
<text x="148.5" y="142">0.625</text>
</g>
<g font-size="3.9">
<text x="118.7" y="190">STAINLESSSTEEL 304</text>
<text x="122" y="197.3">ELECTROPOLISH</text>
</g>
<g font-size="3.4">
<text x="197.8" y="166">TITLE:</text>
<text x="198.7" y="188.1">SIZE</text>
<text x="207.5" y="188.1">DWG. NO.</text>
<text x="256.5" y="188.2">REV</text>
<text x="198.8" y="201.7">SCALE: 2:1</text>
<text x="217.7" y="201.8">WEIGHT:</text>
<text x="244.5" y="201.7">SHEET 1 OF 1</text>
</g>
<text font-size="3" x="14" y="213.5">SOLIDWORKS Educational Product. For Instructional Use Only.</text>
<text font-size="2.4" x="119.8" y="156.2">UNLESS OTHERWISE SPECIFIED:</text>
<g font-size="2.2">
<text x="119.5" y="161.8">DIMENSIONS ARE IN INCHES</text>
<text x="154.8" y="161.4">DRAWN</text>
<text x="175.4" y="156.6">NAME</text>
<text x="187.9" y="156.7">DATE</text>
<text x="119.5" y="164.4">TOLERANCES:</text>
<text x="119.5" y="167.1">FRACTIONAL</text>
<text x="154.9" y="166.3">CHECKED</text>
<text x="119.5" y="169.7">ANGULAR: MACH</text>
<text x="119.5" y="172.4">TWO PLACE DECIMAL</text>
<text x="142.5" y="169.7">BEND</text>
<text x="154.8" y="171">ENG APPR.</text>
<text x="119.5" y="175">THREE PLACE DECIMAL</text>
<text x="154.9" y="175.7">MFG APPR.</text>
<text x="154.9" y="180.4">Q.A.</text>
<text x="154.9" y="184.6">COMMENTS:</text>
</g>
<g font-size="2.1">
<text x="75.5" y="195.7">NEXT ASSY</text>
<text x="100.9" y="195.7">USED ON</text>
<text x="86.9" y="201.5">APPLICATION</text>
<text x="123.1" y="201.6">DO NOT SCALE DRAWING</text>
</g>
<g font-size="2">
<text x="31.5" y="182.9">PROPRIETARY AND CONFIDENTIAL</text>
<text x="119.2" y="180.6">INTERPRET GEOMETRIC</text>
<text x="119.2" y="183.1">TOLERANCING PER:</text>
<text x="27.8" y="186.5">THE INFORMATION CONTAINED IN THIS</text>
<text x="27.8" y="189">DRAWING IS THE SOLE PROPERTY OF</text>
<text x="27.8" y="191.6">&lt;INSERT COMPANY NAME HERE&gt;. ANY</text>
<text x="119.1" y="186.7">MATERIAL</text>
<text x="27.8" y="194.1">REPRODUCTION IN PART OR AS A WHOLE</text>
<text x="27.8" y="196.6">WITHOUT THE WRITTEN PERMISSION OF</text>
<text x="119.1" y="193.5">FINISH</text>
<text x="27.8" y="199.1">&lt;INSERT COMPANY NAME HERE&gt; IS</text>
<text x="27.8" y="201.7">PROHIBITED.</text>
</g>
</svg>
